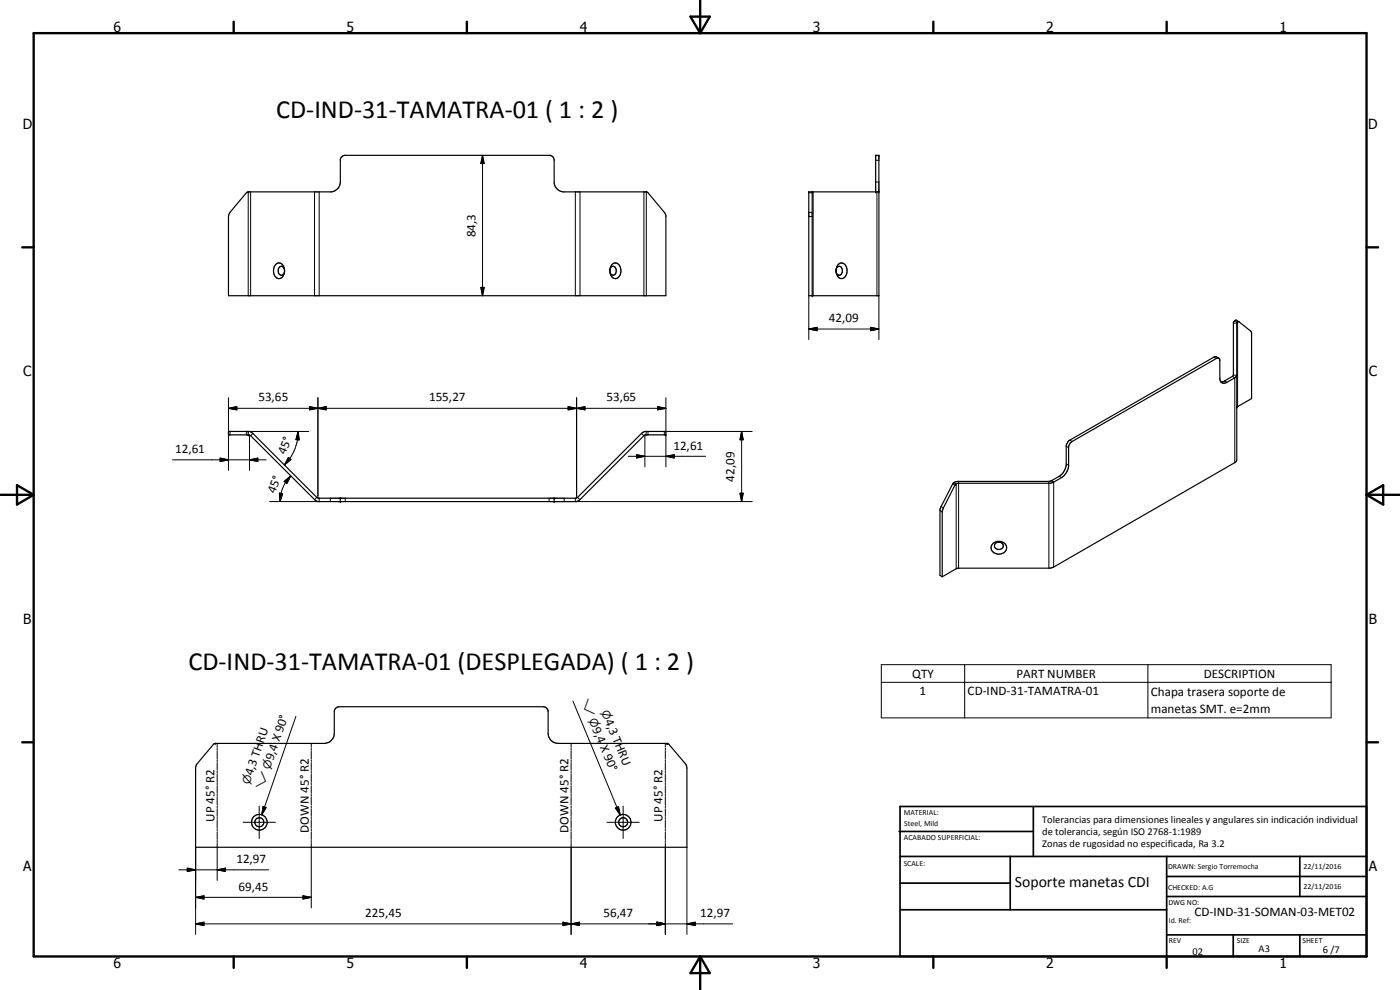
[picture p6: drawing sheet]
<svg xmlns="http://www.w3.org/2000/svg" width="420mm" height="297mm" viewBox="0 0 420 297" stroke-linecap="round" stroke-linejoin="round" font-family="sans-serif">
<g fill="none" stroke="#000" stroke-width=".35">
<path d="M73.9 57.8l.6-.2h25a3.1 3.1 0 0 0 2.6-3v-6.8l.5-.8 .7-.4h61.8l.8 .4 .4 1.1v6.9a3.1 3.1 0 0 0 2.6 2.6h25.1l.5 .2 4.9 5.9 .4 .9v24.1h-131.2v-24.1l.4-.9zM243.7 57.6v31.1M262.8 57.6v-11h1v42.1h-21.1v-31.1h21.1M82.8 79.3a1.51 1.51 0 0 1 1.6-.2 1.51 1.51 0 0 1 .9 1.4 2.03 2.03 0 0 1-2.1 3 2.9 2.9 0 0 1-.4-4.2zM183.7 79.3a1.64 1.64 0 0 1 1.9-.1 1.64 1.64 0 0 1 .7 1.7 2.04 2.04 0 0 1-1.9 2.7 2.72 2.72 0 0 1-.7-4.3zM251.6 79.3a1.64 1.64 0 0 1 1.8-.1 1.64 1.64 0 0 1 .8 1.7 2.04 2.04 0 0 1-1.9 2.7 2.73 2.73 0 0 1-.7-4.3zM83.9 80.1a.89 .89 0 0 1 1-.1 .89 .89 0 0 1 .5 .8v.9a.93 .93 0 0 1-1 .9 .93 .93 0 0 1-.9-.9v-.9zM183 81.1a.98 .98 0 0 1 1-1.2 .98 .98 0 0 1 .9 1.2 .98 .98 0 0 1-.4 1.3 .98 .98 0 0 1-1.3-.5l-.1-.2M183 81.4l.1 .3M250.9 81.1a.98 .98 0 0 1 1-1.2 .98 .98 0 0 1 .9 1.2 .98 .98 0 0 1-.5 1.3 .98 .98 0 0 1-1.3-.5l-.1-.5M371.8 96.5h-.4l-.2 .3v41.2l-.4 .7-55.1 31.6-28.2 .2-4.7 2.6M371.8 96.5l-.9-.4-.7 .7v15.8l-3 1.9-.8 .1"/>
<path d="M371.8 96.5l3.5 2.8 .3 .6v19.7l-4.4 2.7M365.8 107.5l-.9-.5-.6 .1-43.5 25.1-.8 1.4v6a5 5 0 0 1-1.8 3.1l-2.7 1.6-.7 .1h-27.4l-1.2 .5-4.1 8v19.7l.7 .5M365.8 107.5l-.8 .1-43.2 24.9-1.1 1.3-.1 6.5a5.1 5.1 0 0 1-2 3l-2.6 1.5-.9 .2h-27.4l-.7 .2-3.9 7.2-.3 .9v19.8M365.8 107.5l.3 .4v5.9a1.29 1.29 0 0 0 .8 1.1 1.29 1.29 0 0 0 1.3-.2l2.4-1.3 .6-.8M68.6 129.5h6.2l.8 .3 19.6 19.6 .4 .1h77.2l.5-.3 19.4-19.4 .9-.3h6.2v1l-6.4 .1-19.3 19.3-1.1 .6h-77.5l-.9-.4-19.4-19.4-.5-.2h-6.1zM102.1 149.5v1M166.3 149.5v1M298.1 163a2.3 2.3 0 0 1 2.6-.4 2.3 2.3 0 0 1 1.3 2.3 2.44 2.44 0 0 1-2.5 1.4 2.44 2.44 0 0 1-2.1-2l.1-.6zM298.8 163a1.27 1.27 0 0 1 1.6-.3 1.27 1.27 0 0 1 .5 1.6 1.36 1.36 0 0 1-1.5 .5 1.36 1.36 0 0 1-.9-1.4zM64.1 223.3l.5-.2h32.7a3 3 0 0 0 3-3.1v-6.5a1.52 1.52 0 0 1 1.5-1.5h61.2l.9 .3 .6 1v6.7a3 3 0 0 0 3 3.1l33.1 .1 5.1 6 .4 .9 .1 24.1h-147.5v-24.1l.5-.9z"/>
<circle cx="77.8" cy="246.7" r="2.35"/>
<circle cx="77.8" cy="246.7" r="1.36"/>
<circle cx="187" cy="246.7" r="2.36"/>
<circle cx="187" cy="246.7" r="1.36"/>
</g>
<g fill="#000">
<circle cx="74.5" cy="57.6" r=".18"/>
<circle cx="242.7" cy="57.6" r=".18"/>
<circle cx="243.7" cy="57.6" r=".18"/>
<circle cx="262.8" cy="57.6" r=".18"/>
<circle cx="262.8" cy="46.6" r=".18"/>
<circle cx="263.8" cy="57.6" r=".18"/>
<circle cx="263.8" cy="46.6" r=".18"/>
<circle cx="243.7" cy="88.7" r=".18"/>
<circle cx="370.7" cy="96.1" r=".18"/>
<circle cx="371.4" cy="96.5" r=".18"/>
<circle cx="74.5" cy="129.5" r=".18"/>
<circle cx="74.5" cy="130.5" r=".18"/>
<circle cx="199.8" cy="129.5" r=".18"/>
<circle cx="199.8" cy="130.5" r=".18"/>
<circle cx="102.1" cy="150.5" r=".18"/>
<circle cx="102.1" cy="149.5" r=".18"/>
<circle cx="166.3" cy="150.5" r=".18"/>
<circle cx="166.3" cy="149.5" r=".18"/>
<circle cx="286.3" cy="144.8" r=".18"/>
<circle cx="287" cy="145.2" r=".18"/>
<circle cx="64.6" cy="223.1" r=".18"/>
<circle cx="200.2" cy="223.1" r=".18"/>
</g>
<g fill="none" stroke="#000" stroke-width=".3">
<path d="M74.5 57.6v31.1M75.2 57.6v31.1M94.4 57.6v31.1M95.8 57.6v31.1M144.8 46.6l.5 2.5h-1zM144.8 46.6v42.1M172.7 57.6v31.1M174.1 57.6v31.1M193.2 57.6v31.1M194 57.6v31.1M242.7 57.8h1M244 57.6v31.1"/>
<path d="M262.8 48.1h1M262.8 54.6h1M263.2 57.6v31.1M242.7 63.7h1M242.7 65h1M144.3 86.2h1l-.5 2.5zM242.7 98.7l2.5-.5v1zM242.7 98.7h21.1M242.7 88.7v13.2M261.3 98.2l2.5 .5-2.5 .5zM263.8 88.7v13.2M370.2 96.9h1"/>
<path d="M370.7 96.1l.7 .4v25.5M68.6 119.3v10.2M95.4 119.3v30.1M173 119.3v30.1M199.8 119.3v10.2M364.3 107.1l.7 .5M367.5 114.3l.7 .4M369.9 112.9l.7 .5v25.4M370.2 112.6h1M51.8 138h28.1M66.1 137.5l2.5 .5-2.5 .5zM68.6 122.5l2.5-.5v1z"/>
<path d="M68.6 130.5v10.6M68.6 122.5h131.2M69 129.5v1M74.5 129.5v1M74.9 138l2.5-.5v1zM74.9 130.6v10.5M75.9 130l-.7 .7M86.6 137.2l.7 .7-1.9 1.6zM89.5 129.5l.3 2.5-1-.1zM89.5 129.5a14.1 14.1 0 0 1-4.1 10M92.7 129.5h-18.8v1M92.9 122l2.5 .5-2.5 .5z"/>
<path d="M95.4 122.5l2.5-.5v1zM170.5 122l2.5 .5-2.5 .5zM173 122.5l2.5-.5v1zM188.5 136.9h23.3M191 136.4l2.5 .5-2.5 .5zM192.5 130l.7 .7M193.5 130.6v9.5M193.9 129.5v1M194.5 129.5v1M197.3 122l2.5 .5-2.5 .5zM199.8 136.9l2.5-.5v1zM199.8 130.5v9.6"/>
<path d="M222.6 129.5l.4 2.5h-.9zM222.6 129.5v21M225.8 129.5h-26.4v1M320 133.9l.7 .4M320 139.2l.7 .4M321 132.1l.8 .4M83.9 148l.9 .1-.7 2.4zM85.3 144.4l1.9-1.6-1.1 2.3zM87.2 142.8a10.9 10.9 0 0 0-2.7 4.5l-.4 3.2M95.1 149.2l-.7 .7M95.8 149.5v1h-14.9M99.1 149.5v1"/>
<path d="M103.6 149.5v1M164.8 149.5v1h61M169.3 149.5v1M172.7 149.5v1M173.3 149.2l.8 .7M222.1 148h.9l-.4 2.5zM282.1 153.2l.7 .4M282.4 152l.7 .4M285.9 145.2l.7 .4M286.3 144.8l.7 .4v25.4M287.7 144.4v26.1M314.8 144.4v26.1"/>
<path d="M315.5 144.3l.7 .4v25.4M317.9 142.9l.7 .4M264.5 199.4h135v16h-135zM289.5 199.4v16M344.5 199.4v16M88.8 214.9l-10.2 29.6M171.9 210.4l14.2 34.1M264.5 204.7h135M65.2 223.1v1.1M65.2 224.5v.6M65.2 225.3v2.4M65.2 228v.5"/>
<path d="M65.2 228.8v2.3M65.2 231.4v.6M65.2 232.3v2.3M65.2 234.9v.6M65.2 235.8v2.2M65.2 238.3v.6M65.2 239.2v2.3M93.4 223.1v1.1M93.4 224.5v.6M93.4 225.3v2.4M93.4 228v.5M93.4 228.8v2.3"/>
<path d="M93.4 231.4v.6M93.4 232.3v2.3M93.4 234.9v.6M93.4 235.8v2.2M93.4 238.3v.6M93.4 239.2v2.3M171.4 223.1v1.1M171.4 224.5v.6M171.4 225.3v2.4M171.4 228v.5M171.4 228.8v2.3M171.4 231.4v.6"/>
<path d="M171.4 232.3v2.3M171.4 234.9v.6M171.4 235.8v2.2M171.4 238.3v.6M171.4 239.2v2.3M199.7 223.1v1.1M199.7 224.5v.6M199.7 225.3v2.4M199.7 228v.5M199.7 228.8v2.3M199.7 231.4v.6M199.7 232.3v2.3"/>
<path d="M199.7 234.9v.6M199.7 235.8v2.2M199.7 238.3v.6M199.7 239.2v2.3M58.7 254.2v26.2M65.2 241.8v.6M65.2 242.7v2.3M65.2 245.3v.5M65.2 246.1v2.4M65.2 248.7v.6M65.2 249.6v2.3M65.2 252.2v.6"/>
<path d="M65.2 253v11.2M73 246.7h9.7M77.8 241.9v9.7M78.9 242l1 .3-1.3 2.2zM93.4 241.8v.6M93.4 242.7v2.3M93.4 245.3v.5M93.4 246.1v2.4M93.4 248.7v.6M93.4 249.6v2.3M93.4 252.2v.6M93.4 253v19.4"/>
<path d="M171.4 241.8v.6M171.4 242.7v2.3M171.4 245.3v.5M171.4 246.1v2.4M171.4 248.7v.6M171.4 249.6v2.3M171.4 252.2v.6M171.4 253v27.4M182.1 246.7h9.7M184.7 242.4l.9-.3 .5 2.4zM187 241.9v9.7M199.7 241.8v.6"/>
<path d="M199.7 242.7v2.3M199.7 245.3v.5M199.7 246.1v2.4M199.7 248.7v.6M199.7 249.6v2.3M199.7 252.2v.6M199.7 253v27.4M206.2 254.2v26.2M53.7 261h26.9M56.2 260.5l2.5 .5-2.5 .5zM58.7 269.2l2.5-.4v.9zM58.7 277.2l2.5-.5v1z"/>
<path d="M58.7 269.2h34.7M58.7 277.2h161.2M65.2 261l2.5-.5v1zM90.9 268.8l2.5 .4-2.5 .5zM168.9 276.7l2.5 .5-2.5 .5zM171.4 277.2l2.5-.5v1zM197.1 276.7l2.6 .5-2.6 .5zM206.2 277.2l2.4-.5v1z"/>
</g>
<g fill="none" stroke="#000" stroke-width=".71">
<path d="M10.1 9.9h400v277.1h-400zM70.1 6.5v3.4M140.1 6.5v3.4M207.2 5h5.8l-2.9 4.9zM210.1 0v9.9M280.1 6.5v3.4M350.1 6.5v3.4M6.7 74.2h3.4M410.1 74.2h3.5M.1 148.5h10M5.1 145.6l5 2.9-5 2.9zM410.1 148.5h10"/>
<path d="M410.1 148.5l5-2.9v5.8zM6.7 222.7h3.4M410.1 222.7h3.5M70.1 287v3.4M140.1 287v3.4M210.1 287v10M210.1 287l2.9 5h-5.8zM280.1 287v3.4M350.1 287v3.4"/>
</g>
<g fill="none" stroke="#000" stroke-width=".51">
<path d="M269.8 249.5h40.3M270.1 242h140v45h-140zM270.1 257h140M303.2 257v16M310.1 242v15M350.1 257v30M390.1 257v12M270.1 265h33.1M270.1 273h80M350.1 269h60M350.1 263h60M350.1 280.5h60"/>
<path d="M370.1 280.5v6.5M390.1 280.5v6.5"/>
</g>
<g fill="#000">
<path d="M144.8 46.6l.5 2.5h-1zM144.3 86.2h1l-.5 2.5zM242.7 98.7l2.5-.5v1zM261.3 98.2l2.5 .5-2.5 .5zM66.1 137.5l2.5 .5-2.5 .5zM68.6 122.5l2.5-.5v1zM74.9 138l2.5-.5v1zM86.6 137.2l.7 .7-1.9 1.6zM89.5 129.5l.3 2.5-1-.1zM92.9 122l2.5 .5-2.5 .5zM95.4 122.5l2.5-.5v1zM170.5 122l2.5 .5-2.5 .5z"/>
<path d="M173 122.5l2.5-.5v1zM191 136.4l2.5 .5-2.5 .5zM197.3 122l2.5 .5-2.5 .5zM199.8 136.9l2.5-.5v1zM222.6 129.5l.4 2.5h-.9zM83.9 148l.9 .1-.7 2.4zM85.3 144.4l1.9-1.6-1.1 2.3zM222.1 148h.9l-.4 2.5zM78.9 242l1 .3-1.3 2.2zM184.7 242.4l.9-.3 .5 2.4zM56.2 260.5l2.5 .5-2.5 .5zM58.7 269.2l2.5-.4v.9z"/>
<path d="M58.7 277.2l2.5-.5v1zM65.2 261l2.5-.5v1zM90.9 268.8l2.5 .4-2.5 .5zM168.9 276.7l2.5 .5-2.5 .5zM171.4 277.2l2.5-.5v1zM197.1 276.7l2.6 .5-2.6 .5zM206.2 277.2l2.4-.5v1z"/>
</g>
<g font-size="7.9">
<text x="82.9" y="35.5">CD-IND-31-TAMATRA-01 ( 1 : 2 )</text>
<text x="56.6" y="201">CD-IND-31-TAMATRA-01 (DESPLEGADA) ( 1 : 2 )</text>
</g>
<text font-size="4.7" x="304.6" y="266.1">Soporte manetas CDI</text>
<g font-size="4.2">
<text x="34" y="9.6">6</text>
<text x="104" y="9.6">5</text>
<text x="174" y="9.6">4</text>
<text x="244" y="9.6">3</text>
<text x="314" y="9.6">2</text>
<text x="384" y="9.6">1</text>
<text x="6.8" y="38.7">D</text>
<text x="410.6" y="38.7">D</text>
<text x="7" y="112.9">C</text>
<text x="410.8" y="112.9">C</text>
<text x="7" y="187.1">B</text>
<text x="410.8" y="187.1">B</text>
<text x="7" y="261.4">A</text>
<text x="410.8" y="261.4">A</text>
<text x="34" y="290.4">6</text>
<text x="104" y="290.4">5</text>
<text x="174" y="290.4">4</text>
<text x="244" y="290.4">3</text>
<text x="314" y="290.4">2</text>
<text x="384" y="290.4">1</text>
</g>
<g font-size="3.9">
<text x="142.7" y="71.2" transform="rotate(-90 142.7 71.2)">84,3</text>
<text x="248.8" y="96.7">42,09</text>
<text x="77.5" y="120.4">53,65</text>
<text x="128.8" y="120.4">155,27</text>
<text x="182" y="120.4">53,65</text>
<text x="52.6" y="135.9">12,61</text>
<text x="85.6" y="136.7" transform="rotate(-68 85.6 136.7)">45°</text>
<text x="202.1" y="134.9">12,61</text>
<text x="82.5" y="148.2" transform="rotate(-68 82.5 148.2)">45°</text>
<text x="220.5" y="144.5" transform="rotate(-90 220.5 144.5)">42,09</text>
<text x="273.8" y="203.4">QTY</text>
<text x="305" y="203.3">PART NUMBER</text>
<text x="361.3" y="203.4">DESCRIPTION</text>
<text x="276" y="208.7">1</text>
<text x="290.4" y="208.7">CD-IND-31-TAMATRA-01</text>
<text x="345.4" y="208.7">Chapa trasera soporte de</text>
<text x="345.4" y="214">manetas SMT. e=2mm</text>
<text x="177.7" y="218.7" transform="rotate(67 177.7 218.7)">9,4 X 90°</text>
<text x="181.5" y="216.3" transform="rotate(67 181.5 216.3)">4,3 THRU</text>
<text x="75.8" y="232.8" transform="rotate(-71 75.8 232.8)">4,3 THRU</text>
<text x="81.9" y="228.3" transform="rotate(-71 81.9 228.3)">9,4 X 90°</text>
<text x="64.4" y="246.5" transform="rotate(-90 64.4 246.5)">UP 45° R2</text>
<text x="92.7" y="249.8" transform="rotate(-90 92.7 249.8)">DOWN 45° R2</text>
<text x="170.6" y="249.8" transform="rotate(-90 170.6 249.8)">DOWN 45° R2</text>
<text x="198.9" y="246.5" transform="rotate(-90 198.9 246.5)">UP 45° R2</text>
<text x="70.9" y="258.9">12,97</text>
<text x="71.6" y="267.2">69,45</text>
<text x="109.6" y="275.1">225,45</text>
<text x="181.1" y="275.1">56,47</text>
<text x="210.1" y="275.1">12,97</text>
<text x="358.5" y="275">CD-IND-31-SOMAN-03-MET02</text>
</g>
<g font-size="3.3">
<text x="174.3" y="210.3" transform="rotate(67 174.3 210.3)">w</text>
<text x="180.4" y="213.7" transform="rotate(67 180.4 213.7)">n</text>
<text x="176.7" y="216.1" transform="rotate(67 176.7 216.1)">n</text>
<text x="81" y="231" transform="rotate(-71 81 231)">n</text>
<text x="74.8" y="235.5" transform="rotate(-71 74.8 235.5)">n</text>
<text x="78.9" y="236.9" transform="rotate(-71 78.9 236.9)">w</text>
</g>
<g font-size="3.1">
<text x="312.7" y="246.8">Tolerancias para dimensiones lineales y angulares sin indicación individual</text>
<text x="312.7" y="250.4">de tolerancia, según ISO 2768-1:1989</text>
<text x="312.7" y="254">Zonas de rugosidad no especificada, Ra 3.2</text>
<text x="357.9" y="286.4">02</text>
<text x="377.7" y="285.6">A3</text>
<text x="397" y="285.9">6 /7</text>
</g>
<g font-size="2.4">
<text x="271.2" y="244.4">MATERIAL:</text>
<text x="271.3" y="252">ACABADO SUPERFICIAL:</text>
<text x="271.4" y="247.9">Steel, Mild</text>
<text x="271.2" y="259.7">SCALE:</text>
<text x="350.6" y="260.8">DRAWN: Sergio Torremocha</text>
<text x="391.2" y="260.6">22/11/2016</text>
<text x="350.6" y="267">CHECKED: A.G</text>
<text x="391.2" y="266.7">22/11/2016</text>
<text x="350.6" y="271.4">DWG NO:</text>
<text x="350.8" y="276.9">Id. Ref:</text>
<text x="350.8" y="282.8">REV</text>
<text x="371.2" y="282.9">SIZE</text>
<text x="390.9" y="282.9">SHEET</text>
</g>
</svg>
